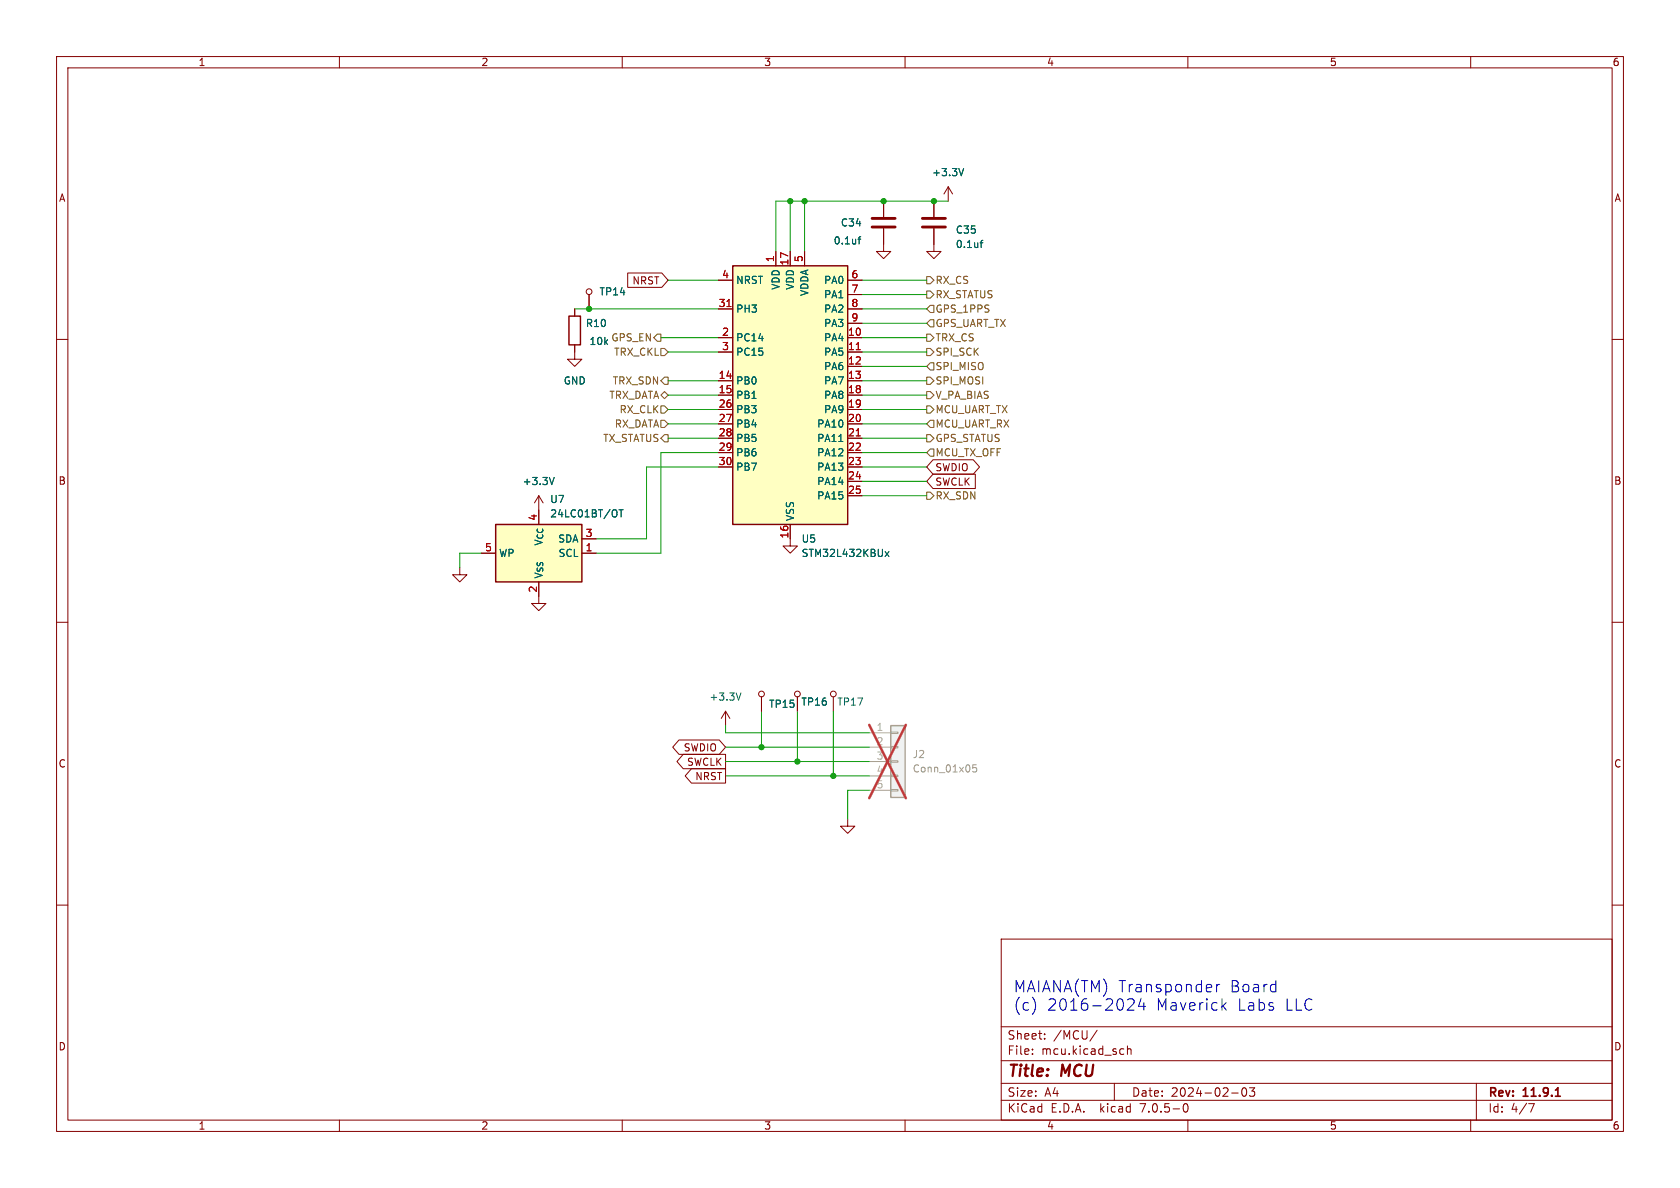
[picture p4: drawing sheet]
<svg xmlns="http://www.w3.org/2000/svg" width="297mm" height="210mm" viewBox="0 0 297 210" stroke-linecap="round" stroke-linejoin="round" font-family="sans-serif">
<g fill="none" stroke="#840000" stroke-width=".18">
<path d="M10 10h277v190h-277zM12 12h273v186h-273zM60 10v2M110 10v2M160 10v2M210 10v2M260 10v2M156.2 35.6v2.8M165.1 35.6v2.8M167.6 33l-.7 1.3M167.6 33v2.6M167.6 33l.8 1.3"/>
<path d="M10 60h2M101.6 54.6v1.3M104.1 52.1v2.5M111 48.3h6l1.1 1.2-1.1 1.3h-6zM127 59.7h2.5M127 54.6h2.5M127 49.5h2.5M137.2 44.5v2.5M139.7 44.5v2.5M142.2 44.5v2.5M149.9 59.7h2.5M149.9 54.6h2.5"/>
<path d="M149.9 49.5h2.5M149.9 52.1h2.5M149.9 57.2h2.5M156.2 40.4v4.1h1.3l-1.3 1.2-1.3-1.2h1.3M165.1 40.4v4.1h1.3l-1.3 1.2-1.3-1.2h1.3M285 60h2M101.6 61v2.5h1.3l-1.3 1.3-1.3-1.3h1.3M127 62.2h2.5M127 67.3h2.5M127 69.9h2.5M127 72.4h2.5M127 74.9h2.5"/>
<path d="M127 77.5h2.5M149.9 62.2h2.5M149.9 64.8h2.5M149.9 67.3h2.5M149.9 69.9h2.5M149.9 72.4h2.5M149.9 74.9h2.5M149.9 77.5h2.5M85.1 97.8h2.5M95.2 87.6l-.7 1.3M95.2 87.6v2.6M95.2 87.6l.8 1.3"/>
<path d="M102.9 97.8h2.5M102.9 95.3h2.5M127 80h2.5M127 82.6h2.5M139.7 92.7v3.8h1.3l-1.3 1.3-1.3-1.3h1.3M149.9 80h2.5M149.9 82.6h2.5M149.9 85.1h2.5M149.9 87.6h2.5M164.9 83.8h7.5v2.6h-7.5l-1.1-1.3zM164.9 81.3h7.2l1.1 1.3-1.1 1.2h-7.2l-1.1-1.2zM10 110h2"/>
<path d="M81.3 100.3v1.3h1.2l-1.2 1.3-1.3-1.3h1.3M95.2 102.9v3.8h1.3l-1.3 1.3-1.2-1.3h1.2M285 110h2M120 130.8h7.2l1.1 1.3-1.1 1.3h-7.2l-1.1-1.3zM120.8 133.3h7.5v2.6h-7.5l-1.1-1.3zM122.2 135.9h6.1v2.5h-6.1l-1.1-1.2zM128.3 125.7l-.8 1.3M128.3 125.7v2.6M128.3 125.7l.7 1.3M134.6 123.2v2.5M141 123.2v2.5M147.3 123.2v2.5"/>
<path d="M10 160h2M149.9 144.8v1.3h1.2l-1.2 1.2-1.3-1.2h1.3M285 160h2M177 166h108v32h-108zM60 198v2M110 198v2M160 198v2M177 194.5h108M177 191.5h108M177 187.5h108M177 181.5h108M182.5 186.3v.1"/>
<path d="M182.5 185.5v.1M184.7 183.6v.1M184.7 182.8v.1M194 182.1l-1.3 2M197 191.5v3M198.2 185.4l.5 .1M198.7 186.3l-.5 .1M199.3 185.5l.2-.1 .4 .1 .1 .9M199.3 184.9v1.5M209.3 195.2l.2-.1a.81 .81 0 0 1 .6 .6 .81 .81 0 0 1-.3 .8l-.1 .1a.81 .81 0 0 1-.4-1.4zM210 198v2M217.7 193.2h1.2"/>
<path d="M219.7 192.4l.2-.1a.81 .81 0 0 1 .6 .6 .81 .81 0 0 1-.3 .8l-.2 .1a.81 .81 0 0 1-.3-1.4zM220.9 192.3h.9l-.5 .6 .4 .1v.7l-.2 .1h-.4l-.2-.1M260 198v2M261 191.5v6.5M270.2 195.1h1l-.6 1.5"/>
<circle cx="104.1" cy="51.6" r=".51"/>
<circle cx="134.6" cy="122.7" r=".51"/>
<circle cx="141" cy="122.7" r=".51"/>
<circle cx="147.3" cy="122.7" r=".51"/>
</g>
<path d="M275 193.8h.8M275.3 192.5l.1-.2v1.5" fill="none" stroke="#840000" stroke-width=".3"/>
<path d="M170.4 29.8l-.5 1.3M151.7 42.3h.5M152.2 41.9l-.3 .1v1.1M173.3 42.9h.5M173.8 42.5l-.3 .2v1.1M98 84.4l-.5 1.3M109.4 90.1h.8M109.8 90.1v1.3M156.5 97.5l.6 .9M157.1 97.5l-.6 .9M131 122.5l-.4 1.3" fill="none" stroke="#006464" stroke-width=".18"/>
<g fill="#ffffc2" stroke="#ffffc2" stroke-width=".18">
<path d="M87.6 92.7h15.3v10.2h-15.3z"/>
<path d="M129.5 47h20.4v45.7h-20.4z"/>
</g>
<path d="M100.6 55.9h2v5.1h-2zM129.5 47h20.4v45.7h-20.4zM87.6 92.7h15.3v10.2h-15.3z" fill="none" stroke="#840000" stroke-width=".25"/>
<path d="M157.5 128.3h2.5v12.7h-2.5z" fill="#f0f0f0" stroke="#f0f0f0" stroke-width=".18"/>
<path d="M153.7 129.5h3.8M153.7 132.1h3.8M153.7 134.6h3.8M153.7 137.2h3.8M153.7 139.7h3.8M157.5 139.6h1.2v.2h-1.2zM157.5 137h1.2v.3h-1.2zM157.5 134.5h1.2v.2h-1.2zM157.5 132h1.2v.2h-1.2zM157.5 129.4h1.2v.3h-1.2z" fill="none" stroke="#a1a1a1" stroke-width=".18"/>
<path d="M157.5 128.3h2.5v12.7h-2.5z" fill="none" stroke="#a1a1a1" stroke-width=".25"/>
<path d="M172.6 135.2h-.6l-.1 .6 .2-.1h.4l.2 .2-.1 .4-.2 .2-.5-.2" fill="none" stroke="#989898" stroke-width=".18"/>
<path d="M153.7 128.1l6.4 13M160.1 128.1l-6.4 13" fill="none" stroke="#eb3a3d" stroke-width=".46"/>
<path d="M154.2 38.6h4M163.1 38.6h4M154.2 40.1h4M163.1 40.1h4" fill="none" stroke="#840000" stroke-width=".51"/>
<path d="M128.5 54.2h.7M151.4 61.8h.7M151.4 77.1h.7" fill="none" stroke="#a90000" stroke-width=".18"/>
<g fill="none" stroke="#725600" stroke-width=".18">
<path d="M116.2 59.1h.6v1.2h-.6l-.6-.6zM163.8 48.9h.7l.6 .6-.6 .7h-.7zM163.8 59.1h.7l.6 .6-.6 .6h-.7zM163.8 51.4h.7l.6 .7-.6 .6h-.7zM164.5 54h.6v1.2h-.6l-.7-.6zM164.5 56.5h.6v1.3h-.6l-.7-.6zM116.8 74.3h.7l.6 .6-.6 .7h-.7zM116.8 69.9l.7-.7 .6 .7-.6 .6zM116.8 71.8h.7l.6 .6-.6 .6h-.7zM116.8 61.6h.7l.6 .6-.6 .7h-.7zM117.5 76.8h.6v1.3h-.6l-.7-.6zM117.5 66.7h.6v1.2h-.6l-.7-.6z"/>
<path d="M163.8 69.2h.7l.6 .7-.6 .6h-.7zM163.8 71.8h.7l.6 .6-.6 .6h-.7zM163.8 76.8h.7l.6 .7-.6 .6h-.7zM163.8 66.7h.7l.6 .6-.6 .6h-.7zM163.8 61.6h.7l.6 .6-.6 .7h-.7zM164.5 74.3h.6v1.3h-.6l-.7-.7zM164.5 79.4h.6v1.2h-.6l-.7-.6zM164.5 64.1h.6v1.3h-.6l-.7-.6zM163.8 87h.7l.6 .6-.6 .7h-.7z"/>
</g>
<path d="M200.5 177.1l-.1 .3-1.1 1.2h1.2M201.7 176.5l-.4 1.4h1.2M202.2 177.2v1.4M215.1 174v1.3M215.6 174a.51 .51 0 0 0-.5 .4M216.2 177.8l.6 .8M216.8 177.2l-.8 .8M225.4 174l.2 .1M225.6 173.3v2M225.6 175.3h-.2" fill="none" stroke="#0000c2" stroke-width=".18"/>
<g fill="none" stroke="#009600" stroke-width=".18">
<path d="M139.7 35.6v8.9M142.2 35.6v8.9M167.6 35.6h-30.4v8.9M101.6 54.6h25.4M116.8 59.7h10.2M118.1 49.5h8.9M152.4 49.5h11.4M152.4 54.6h11.4M152.4 59.7h11.4M152.4 57.2h11.4M152.4 52.1h11.4M118.1 74.9h8.9"/>
<path d="M118.1 77.5h8.9M118.1 67.3h8.9M118.1 69.9h8.9M118.1 62.2h8.9M118.1 72.4h8.9M152.4 74.9h11.4M152.4 77.5h11.4M152.4 67.3h11.4M152.4 69.9h11.4M152.4 62.2h11.4M152.4 64.8h11.4M152.4 72.4h11.4"/>
<path d="M85.1 97.8h-3.8v2.5M127 80h-10.2v17.8h-11.4M127 82.6h-12.7v12.7h-8.9M152.4 80h11.4M152.4 82.6h11.4M152.4 85.1h11.4M152.4 87.6h11.4M128.3 128.3v1.2h25.4M128.3 132.1h25.4M128.3 137.2h25.4M128.3 134.6h25.4M134.6 125.7v6.4"/>
<path d="M141 125.7v8.9M147.3 125.7v11.5M153.7 139.7h-3.8v5.1"/>
</g>
<g fill="#009600" stroke="#009600" stroke-width=".18">
<circle cx="139.7" cy="35.6" r=".46"/>
<circle cx="104.1" cy="54.6" r=".46"/>
<circle cx="147.3" cy="137.2" r=".46"/>
<circle cx="141" cy="134.6" r=".46"/>
<circle cx="134.6" cy="132.1" r=".46"/>
<circle cx="165.1" cy="35.6" r=".46"/>
<circle cx="156.2" cy="35.6" r=".46"/>
<circle cx="142.2" cy="35.6" r=".46"/>
</g>
<g font-size="2.8" fill="#0000c2">
<text x="179.1" y="175.6">MAIANA(TM) Transponder</text>
<text x="179.1" y="178.8">(c)</text>
<text x="185" y="178.8">2016-2024</text>
<text x="204.2" y="178.8">Maverick</text>
<text x="217.2" y="175.6">Board</text>
<text x="218.5" y="178.8">Labs</text>
<text x="226.9" y="178.8">LLC</text>
</g>
<g font-size="2.8" fill="#840000">
<text x="178" y="190.8">Title:</text>
<text x="187.5" y="190.8">MCU</text>
</g>
<g font-size="2.1" fill="#840000">
<text x="178" y="183.9">Sheet:</text>
<text x="186.2" y="183.9">/MCU/</text>
<text x="178" y="186.6">File:</text>
<text x="184" y="186.6">mcu.kicad_sch</text>
<text x="178" y="196.8">KiCad</text>
<text x="178" y="194">Size:</text>
<text x="184.6" y="194">A4</text>
<text x="185.7" y="196.8">E.D.A.</text>
<text x="194.4" y="196.8">kicad</text>
<text x="200" y="194">Date:</text>
<text x="201.5" y="196.8">7.0.5-0</text>
<text x="206.9" y="194">2024-02-03</text>
<text x="263" y="194.2">Rev:</text>
<text x="263" y="196.8">Id:</text>
<text x="267" y="196.8">4/7</text>
<text x="269.2" y="194.2">11.9.1</text>
</g>
<g font-size="1.8" fill="#840000">
<text x="35" y="11.8">1</text>
<text x="85" y="11.8">2</text>
<text x="135" y="11.8">3</text>
<text x="185" y="11.8">4</text>
<text x="235" y="11.8">5</text>
<text x="285" y="11.8">6</text>
<text x="10.4" y="35.8">A</text>
<text x="285.4" y="35.8">A</text>
<text x="111.8" y="50.4">NRST</text>
<text x="165.3" y="83.5">SWDIO</text>
<text x="10.3" y="85.8">B</text>
<text x="165.3" y="86">SWCLK</text>
<text x="285.3" y="85.8">B</text>
<text x="10.3" y="135.8">C</text>
<text x="120.8" y="133">SWDIO</text>
<text x="121.4" y="135.5">SWCLK</text>
<text x="285.3" y="135.8">C</text>
<text x="122.9" y="138.1">NRST</text>
<text x="10.3" y="185.8">D</text>
<text x="285.3" y="185.8">D</text>
<text x="35" y="199.8">1</text>
<text x="85" y="199.8">2</text>
<text x="135" y="199.8">3</text>
<text x="185" y="199.8">4</text>
<text x="235" y="199.8">5</text>
<text x="285" y="199.8">6</text>
</g>
<g font-size="1.8" fill="#006464">
<text x="164.7" y="31.3">+3.3V</text>
<text x="148.6" y="40.2">C34</text>
<text x="168.9" y="41.5">C35</text>
<text x="147.3" y="43.4">0.1uf</text>
<text x="168.9" y="44">0.1uf</text>
<text x="105.9" y="52.4">TP14</text>
<text x="130" y="50.4">NRST</text>
<text x="138" y="51.3" transform="rotate(-90 138 51.3)">VDD</text>
<text x="140.5" y="51.3" transform="rotate(-90 140.5 51.3)">VDD</text>
<text x="143.1" y="52.3" transform="rotate(-90 143.1 52.3)">VDDA</text>
<text x="145.7" y="50.4">PA0</text>
<text x="145.7" y="52.9">PA1</text>
<text x="103.5" y="58">R10</text>
<text x="130" y="55.4">PH3</text>
<text x="145.7" y="55.4">PA2</text>
<text x="145.7" y="58">PA3</text>
<text x="104.1" y="61.2">10k</text>
<text x="130" y="60.5">PC14</text>
<text x="130" y="63.1">PC15</text>
<text x="145.7" y="60.5">PA4</text>
<text x="145.7" y="63.1">PA5</text>
<text x="145.7" y="65.6">PA6</text>
<text x="99.6" y="68.1">GND</text>
<text x="130" y="68.1">PB0</text>
<text x="130" y="70.7">PB1</text>
<text x="145.7" y="68.1">PA7</text>
<text x="145.7" y="70.7">PA8</text>
<text x="130" y="73.2">PB3</text>
<text x="130" y="75.8">PB4</text>
<text x="144.4" y="75.8">PA10</text>
<text x="145.7" y="73.2">PA9</text>
<text x="130" y="78.3">PB5</text>
<text x="130" y="80.8">PB6</text>
<text x="130" y="83.4">PB7</text>
<text x="144.4" y="78.3">PA11</text>
<text x="144.4" y="80.8">PA12</text>
<text x="144.4" y="83.4">PA13</text>
<text x="92.3" y="85.9">+3.3V</text>
<text x="97.2" y="89.1">U7</text>
<text x="144.4" y="85.9">PA14</text>
<text x="144.4" y="88.5">PA15</text>
<text x="97.2" y="91.6">24LC01BT/OT</text>
<text x="140.5" y="92.2" transform="rotate(-90 140.5 92.2)">VSS</text>
<text x="88.1" y="98.6">WP</text>
<text x="98.7" y="96.1">SDA</text>
<text x="98.7" y="98.6">SCL</text>
<text x="141.7" y="98.6">STM32L432KBUx</text>
<text x="141.7" y="96.1">U5</text>
<text x="96.1" y="102.4" transform="rotate(-90 96.1 102.4)">V_{SS}V_{CC}</text>
<text x="125.4" y="124">+3.3V</text>
<text x="135.9" y="125.3">TP15</text>
<text x="141.6" y="124.9">TP16</text>
<text x="148" y="124.9">TP17</text>
</g>
<g font-size="1.8" fill="#a90000">
<text x="136.9" y="46.4" transform="rotate(-90 136.9 46.4)">1</text>
<text x="139.4" y="47" transform="rotate(-90 139.4 47)">17</text>
<text x="142" y="46.4" transform="rotate(-90 142 46.4)">5</text>
<text x="127.6" y="49.3">4</text>
<text x="150.5" y="49.3">6</text>
<text x="150.5" y="51.8">7</text>
<text x="127" y="54.4">31</text>
<text x="127.6" y="59.4">2</text>
<text x="149.9" y="59.4">10</text>
<text x="150.5" y="54.4">8</text>
<text x="150.5" y="56.9">9</text>
<text x="127.6" y="62">3</text>
<text x="149.9" y="62">11</text>
<text x="149.9" y="64.5">12</text>
<text x="127" y="67.1">14</text>
<text x="127" y="69.6">15</text>
<text x="149.9" y="67.1">13</text>
<text x="149.9" y="69.6">18</text>
<text x="127" y="72.1">26</text>
<text x="127" y="74.7">27</text>
<text x="127" y="77.2">28</text>
<text x="149.9" y="72.1">19</text>
<text x="149.9" y="74.7">20</text>
<text x="149.9" y="77.2">21</text>
<text x="127" y="79.8">29</text>
<text x="127" y="82.3">30</text>
<text x="149.9" y="79.8">22</text>
<text x="149.9" y="82.3">23</text>
<text x="149.9" y="84.8">24</text>
<text x="149.9" y="87.4">25</text>
<text x="95" y="92.1" transform="rotate(-90 95 92.1)">4</text>
<text x="103.5" y="95">3</text>
<text x="139.4" y="95.3" transform="rotate(-90 139.4 95.3)">16</text>
<text x="85.7" y="97.5">5</text>
<text x="103.5" y="97.5">1</text>
<text x="95" y="104.8" transform="rotate(-90 95 104.8)">2</text>
</g>
<g font-size="1.8" fill="#725600">
<text x="165.3" y="50.4">RX_CS</text>
<text x="165.3" y="52.9">RX_STATUS</text>
<text x="165.3" y="55.4">GPS_1PPS</text>
<text x="165.3" y="58">GPS_UART_TX</text>
<text x="108.1" y="60.5">GPS_EN</text>
<text x="108.5" y="63.1">TRX_CKL</text>
<text x="165.3" y="65.6">SPI_MISO</text>
<text x="165.3" y="60.5">TRX_CS</text>
<text x="165.3" y="63.1">SPI_SCK</text>
<text x="107.7" y="70.7">TRX_DATA</text>
<text x="108.3" y="68.1">TRX_SDN</text>
<text x="165.3" y="70.7">V_PA_BIAS</text>
<text x="165.3" y="68.1">SPI_MOSI</text>
<text x="108.7" y="75.8">RX_DATA</text>
<text x="109.5" y="73.2">RX_CLK</text>
<text x="165.3" y="75.8">MCU_UART_RX</text>
<text x="165.3" y="73.2">MCU_UART_TX</text>
<text x="106.6" y="78.3">TX_STATUS</text>
<text x="165.3" y="80.8">MCU_TX_OFF</text>
<text x="165.3" y="78.3">GPS_STATUS</text>
<text x="165.3" y="88.5">RX_SDN</text>
</g>
<g font-size="1.8" fill="#aaa">
<text x="154.9" y="129.3">1</text>
<text x="154.9" y="131.8">2</text>
<text x="154.9" y="134.4">3</text>
<text x="154.9" y="136.9">4</text>
<text x="154.9" y="139.4">5</text>
</g>
<g font-size="1.8" fill="#989898">
<text x="161.3" y="134.2">J2</text>
<text x="161.3" y="136.7">Conn_01x05</text>
</g>
</svg>
